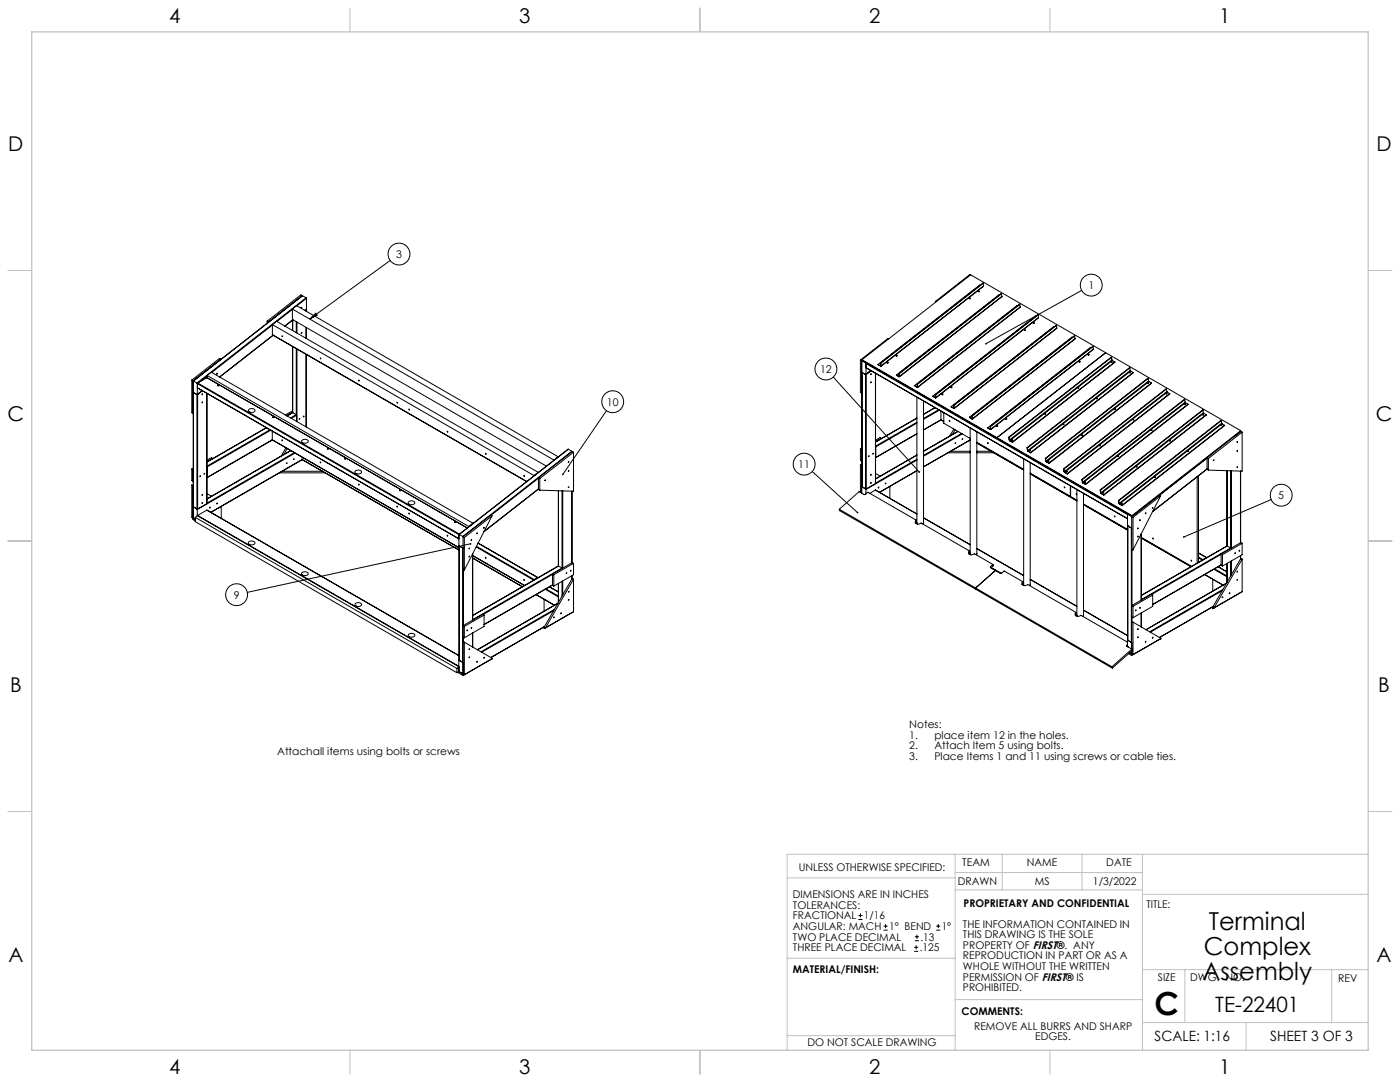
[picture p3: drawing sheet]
<svg xmlns="http://www.w3.org/2000/svg" width="559mm" height="432mm" viewBox="0 0 559 432" stroke-linecap="round" stroke-linejoin="round" font-family="sans-serif">
<g fill="none" stroke="#c0c0c0" stroke-width=".4">
<path d="M139.7 3.2v9.5M279.4 3.2v9.5M419.1 3.2v9.5M3.1 107.9h9.6M546.1 107.9h9.5M3.1 215.9h9.6M546.1 215.9h9.5M3.1 323.8h9.6M546.1 323.8h9.5M314.2 350.3h67M381.2 340.9v78.2M381.2 355.1h74.8"/>
<path d="M381.2 348.2h74.8M400 340.9v14.2M431.9 340.9v14.2M456 340.9v78.2M456 356.9h90.1M546.1 340.9h-231.9v78.2M314.2 382.4h67.2M381.2 398.9h74.8M456 387h90.1M472.9 387v21.1M531.6 387v21.1M139.7 419.1v9.6"/>
<path d="M279.4 419.1v9.6M314.2 413.3h67M419.1 419.1v9.6M456 408.1h90.1M497.4 408.1v11"/>
</g>
<path d="M12.7 12.7h533.4v406.4h-533.4z" fill="none" stroke="#c0c0c0" stroke-width=".5"/>
<g fill="none" stroke="#000" stroke-width=".4">
<path d="M120.6 118h.2M120.6 118l-13.4 10.5M120.6 118l-.5-.3-13.5 10.5M120.8 118l-43.7 34M120.8 118l1.4 .9M122.2 118.9l.1 .2M122.2 118.9l-43.6 34M122.3 119.1v4.3M122.3 119.1l-3.8 3M155.7 104l-32.1 23.3M387.3 119.2h-.2M387.3 109.8l-.3-.2-13.5 10.6"/>
<path d="M390.9 116.4h-.2M391.5 113.6l-41 31.8M392.5 113.1l-41 31.9M392.5 113.1l.1 1M392.5 113.1l-41.1 31.8M392.6 114.1l-40.9 32.1M392.6 114.1l-40.9 31.9M398.8 117.8l-41 31.8M399.7 117.3l-40.9 31.9M399.7 117.3l.2 1M399.7 117.3l-41 31.8M399.9 118.3l-40.9 32.1"/>
<path d="M399.9 118.3l-40.9 31.9M431.8 115.9l-38.2 21.3M106.6 128.2v.8M106.6 128.2l.6 .3M107.2 128.5v.1M108.7 133.6l101.5 58.6M108.7 129.5l1.7-1.3 104.4 60.3M108.7 129.5l104.4 60.3M108.7 129.5v4.1M108.7 133.6l101.6 58.6M108.7 129.7l-24.2 18.9M109 133.8l-21.3 16.6"/>
<path d="M109 133.8l-21.3 16.7M112.5 134l.2 .4zM116.7 123.3l1.7-1.3 104.4 60.3M116.7 123.3l104.4 60.3M116.7 123.3v4.2l101.4 58.5M116.7 123.5l-6.2 4.8M116.8 127.7v4.2M116.8 138.3v26.3M116.8 138.3v26.4M116.9 127.6l-3.2 2.5M118.3 128.4v4.4M118.3 139.1v26.4"/>
<path d="M118.5 128.6v4.3M118.5 139.3v28.9M120.3 132.7v.4zM122.2 123.6v.6M122.2 130.7v4.3M122.3 123.4l-.6 .5 .5-.3M122.3 123.4l-.6 .5M123.6 127.3l2.4-2.3 .6 .8zM354.8 135.2l-.3-.2-11.1 8.7M373.5 120.2v.3M373.5 120.2l.3 .1M406.1 122l-41 31.8"/>
<path d="M407 121.5l-40.9 31.9M407 121.5l.2 1M407 121.5l-41 31.9M407.2 122.5l-40.9 32.1M407.2 122.5l-40.9 31.9M409.2 131.8l-.3 .1M412.7 129h-.2M413.4 126.2l-41 31.9M414.3 125.7l-41 31.9M414.3 125.7l-40.8 31.9M414.3 125.7l.2 1M414.5 126.7l-40.9 32.1"/>
<path d="M414.5 126.7l-40.9 31.9M420.7 130.4l-41 31.9M421.6 129.9l-41 31.8M421.6 129.9l-40.9 32M421.6 129.9l.2 1M421.8 130.9l-40.9 32.1M421.8 130.9l-40.9 32M428 134.7l-41 31.8M428.9 134.1l-41 31.9M428.9 134.1l-40.9 32M428.9 134.1l.2 1M429.1 135.1l-40.9 32.1"/>
<path d="M429.1 135.1l-40.9 32M435.3 138.9l-41 31.8M436.2 138.3l-41 31.9M436.2 138.3l-40.9 32M436.2 138.3l.2 1M436.4 139.3l-40.9 32.2M436.4 139.3l-40.9 32M76.6 151.7l.4 .3M76.6 151.7v12.9l.4 .4M77 152v13M77.1 152.1l1.5 .8M77.1 156.4l.1 .2"/>
<path d="M77.2 156.7v45.6M77.2 156.7l1.4 .7M78.6 157.5v45.6M78.6 152.9l.2 .2M78.8 157.4h-.2M78.8 157.4l1.9-1.5-2 1.5M78.8 153.1l104.4 60.3M78.8 153.1v4.3M78.9 157.4l-.3 .1M78.9 157.4v45.7M78.9 152.9l-.1 .2M78.9 152.9l104.4 60.2"/>
<path d="M80.8 156l-1.9 1.4M82.6 150.7l103.9 60M82.6 150.7l-3.7 2.2M82.6 157v44M82.7 149.9v.8M82.7 149.9l1.7-1.3 104.4 60.2M82.7 149.9l104.4 60.2M82.7 150l-3.1 2.5M88.1 143.3l-11.1 8.7M88.1 143.3l-.1 .2M88.1 143.3l-.5-.2-11 8.6M122.2 141.4v29"/>
<path d="M143.2 151.7l.1 .3zM332.6 150.5l34.3 37.9M343.4 143.7l.5 .3M343.4 143.7v12.9l.5 .4M343.9 144v13M344 148.4l.1 .3M344 156.8l-.1 .2M344.1 148.7v45.6M344.1 143.5l107.7 62.3M344.1 143.5v.3M344.1 148.7l1.4 .8M344.1 144l-.1 .1"/>
<path d="M344.1 148.7l1.6 .7M344.1 144l1.4 .9M344.1 143.8l107.8 62.3-.1-.3M344.1 143.8l-.2 .2M344.2 143.9l-.2 .1M344.2 143.9l-.1 .1M345.5 149.5v45.6M345.5 144.9l.2 .2M345.7 149.4l1.9-1.5-2 1.6M345.7 145.1l104.3 60.3M345.7 145.1v4.3M345.7 144.7l-.2 .2"/>
<path d="M345.7 146.8l104.3 60.2M345.8 149.4l-.3 .1M345.8 149.4v45.7M345.8 144.9l-.1 .2M345.8 144.9l104.4 60.2M345.8 144.8v.1M347.6 149.2l.1 .1-.2 .2zM347.7 148l-1.9 1.4M349.4 148.9v44.1M350.5 145.4l1 .6M350.5 145.4l1 .8M351.4 144.9l.1 .1"/>
<path d="M351.4 144.9l.2 1M351.5 146v.2M351.5 145l.2 1M351.6 145.9l-.1 .1M351.6 145.9l.1 .1M351.7 146l-.2 .2M354.4 144.9h-.2M357.8 149.6l1 .8M357.8 149.6l1 .6M358 142.1h-.2M358.7 149.1l.1 .1M358.7 149.1l.2 1"/>
<path d="M358.8 150.2v.2M358.8 149.2l.2 1M358.9 150.1l-.1 .1M358.9 150.1l.1 .1M359 150.2l-.2 .2M365.1 153.8l1 .8M365.1 153.8l.9 .6M366 158.5v50.3M366 153.4h.1M366 153.4l.2 1M366 154.4l.1 .2M366.1 153.4l.2 1"/>
<path d="M366.2 154.4h-.2M366.2 154.4h.1M366.2 154.3l-.2 .1M366.3 154.4l-.2 .2M372.4 158.1l1 .7M372.4 158.1l.9 .5M373.3 157.6h.2M373.3 157.6l.2 1M373.3 158.6l.1 .2M373.5 158.6h-.2M373.5 157.6l.1 1M373.5 158.6h.1"/>
<path d="M373.5 158.5l-.2 .1M373.6 158.6l-.2 .2M376.3 157.5l-.2 .1M379.9 154.7h-.2M430.6 154.9h-.2M431.1 144.5h-.3M434.7 141.6l-.3 .1M437.9 159.1h-.2M441.3 140.8l-53.8-31.1-43.4 33.8M441.3 140.8l-43.4 33.9 .1 .2M441.3 140.8l53.9 31.1M443.7 142.6l-40.9 32"/>
<path d="M443.7 142.6l.1 1.1M443.7 142.6l-41.1 31.9M443.8 143.7l.2 .2M443.8 144.5l-.1 .1M443.8 143.7l-40.9 31.9M444 143.9l-40.9 31.9M444 143.9l1 .5M445 144.4l-40.9 32.1M445 144.4l-40.9 32M451 146.8l-41.1 31.9M451 146.8l-40.9 32M451 146.8l.1 1"/>
<path d="M451.1 147.8l.2 .3M451.1 148.7l-.2 .1M451.1 147.8l-40.9 32M451.3 148.1l-40.9 31.9M451.3 148.1l1 .6M452.3 148.7l-40.9 31.9M452.3 148.7l-40.9 32M458.3 151.1l-40.9 31.9M458.3 151.1l.1 1M458.3 151.1l-41.1 31.8M458.4 152.1l.2 .2M458.4 152.9l-.2 .1"/>
<path d="M458.4 152.1l-40.9 31.9M458.6 152.3l-40.9 31.9M458.6 152.3l1 .6M459.6 152.9l-40.9 32.1M459.6 152.9l-40.9 31.9M465.6 155.3l-41 31.9M465.6 155.3l.1 1M465.6 155.3l-41.1 31.8M465.7 156.3l.2 .2M465.7 157.2h-.2M465.7 156.3l-40.9 31.9M465.9 156.5l1 .6"/>
<path d="M465.9 156.5l-40.9 32M466.9 157.1l-40.9 32.1M466.9 157.1l-40.9 31.9M472.9 159.5l-41.1 31.8M472.9 159.5l-41 31.9M472.9 159.5l.1 1M77.2 164.8l-.2 .2M99.3 163.4a1.46 1.46 0 0 1 2.4 .6 1.47 1.47 0 0 1-2.5-.3zM106.3 170.7l-23.7 13.7 23.8-13.7M107.8 171.5l-25.2 14.6 .1 .2M108.1 171.7l-25.4 14.6M108.7 175.5l-26 15"/>
<path d="M108.7 175.5l74.5 43.1M108.7 172v3.5M108.8 166.4l.6 .1-.5 .1zM112.5 175.5l.2 .4zM114.1 178.7l-1.9 3.3M114.7 179l-1.5 2.4M116.7 164.6l.1 .1M116.7 164.6l-2.2 1.3 2.3-1.2M116.8 164.5l-2.4 1.4M116.8 163.9l-2.9 1.7M116.8 164.7l1.5 .8M118.3 165.5l.1 .2"/>
<path d="M118.3 165.5l-2.3 1.3M118.4 165.7v2.5M118.4 165.7l-2.1 1.2M120.5 175.7a1.42 1.42 0 0 1 2.5 .6 1.48 1.48 0 0 1-2.6-.4zM121.2 166.1l-.1 .3zM226.8 179.3l-43.6 34M226.8 179.3l-43.5 34M226.8 179.3l1.4 .8M242.1 163.9l-17.5 25.4M343.4 179.2v4.5l.5 .3M343.4 179.2l.5 .3M343.9 179.5v4.5"/>
<path d="M344 178.8l-.6 .4M344 179.4l-.1 .1M349.5 178.2l.1 .1M349.6 178.3v4.3M351.8 174.9l-2.3 1.4M351.8 174.9l-.5-.3-1.8 1.1M351.8 174.9v.1M366 173.1l-16.4 9.5M366 166.8l-16.5 9.6 16.5-9.5M366 168.5l-16.5 9.5M366 168.8l-16.4 9.5M368.6 160v48.8"/>
<path d="M373.2 162.7l-4.6 2.6 4.6-2.6M374.6 163.5l-6 3.5M374.9 163.7l-6.3 3.6M375.6 167.5l1.1 .7M375.6 164v3.5M375.6 167.5l-7 4.1M375.6 167.6l-7 4M376.7 164.7v4.2l10.5 6.1M378.9 167.8l.2 .3zM379.7 162.3l1 .7M379.7 162.3l.9 .5M380.6 161.7l.1 .2"/>
<path d="M380.6 161.7l.2 1.1M380.6 162.8l.1 .2M380.7 161.9l.2 1M380.7 171.2l-1.6 2.8M380.8 162.8h-.2M380.8 162.8l.1 .1M380.9 162.9l-.2 .1M381.2 171.5l-1.1 1.9M381.3 176.7l-.1 .3zM382.3 172.2l-13.7 7.9M382.4 172.2l-13.8 7.9M383.8 173l-15.2 8.8"/>
<path d="M384.1 173.1l-15.5 9M387 166.5l1 .7M387 166.5l.9 .6M387.2 170.8v50.3M387.2 175.5l-18.6 10.8 18.6-10.7M387.9 166l.1 .1M387.9 166l.2 1M387.9 167.1l.1 .1M388 166.1l.2 1M388.1 167l-.2 .1M388.1 167l.1 .1M388.2 167.1l-.2 .1"/>
<path d="M389.9 172.3v48.8M389.9 176.7l18.7 10.9M389.9 176.5l18.7 10.8M394.3 170.7l1 .6M394.3 170.7l1 .7M395.2 170.2l.1 .1M395.2 170.2l.2 1M395.3 171.3v.1M395.3 170.3l.2 1M395.4 171.2l-.1 .1M395.4 171.2l.1 .1M395.5 171.3l-.2 .1"/>
<path d="M398.2 170.1l-.3 .1M401.8 167.3l-.3 .1M402.6 174.5l.2 .1M402.6 174.5l.2 1M402.8 174.6l.1 1M402.8 175.5l.3 .5M402.8 175.5l.1 .1M402.9 175.6l.2 .2M403.1 175.8l1 .6M403.1 175.8v.2M403.1 176l1 .5M404 175.6h-.2"/>
<path d="M404.1 176.4v.1M409.9 178.7l.2 .1M409.9 178.7l.2 1M410.1 178.8l.1 1M410.1 179.7l.3 .5M410.1 179.7l.1 .1M410.2 179.8l.2 .2M411.3 179.8h-.2M417.3 165.2l-.2 .1M424.6 169.4l-.2 .1M431.9 173.7h-.2M439 177.8h.2z"/>
<path d="M439.2 177.9h-.2M445.2 163.3h-.2M452.5 167.5h-.2M459.8 171.7l-.2 .1M467.1 175.9l-.2 .1M473 160.5l.2 .2M473 161.4h-.2M473 160.5l-40.9 31.9M473.2 160.7l-40.9 32M473.2 160.7l1 .6M474.2 161.3l-40.9 32.1M474.2 161.3l-40.9 31.9"/>
<path d="M480.1 165.6h.2M480.2 163.7l-41 31.9M480.2 163.7l.1 1M480.2 163.7l-41.1 31.8M480.3 164.7l.2 .2M480.3 164.7l-40.9 31.9M480.5 164.9l1 .6M480.5 164.9l-40.9 32M481.5 165.5l-41 31.9M481.5 165.5l-40.9 32.1M487.4 167.9l-40.9 31.9M487.4 167.9l.2 1"/>
<path d="M487.4 167.9l-41 31.8M487.6 168.9l.2 .3M487.6 169.8h-.2M487.6 168.9l-40.9 32M487.8 169.2l1 .5M487.8 169.2l-40.9 31.9M488.8 169.7l-40.9 32.1M488.8 169.7l-40.9 31.9M495.2 171.9l-43.4 33.9M495.2 171.9l.1 .3M495.3 172.2l-13.5 10.5M495.3 172.2l.5 .3"/>
<path d="M495.8 172.5v15.5l-13.5-.4M495.8 172.5l-13.5 10.5M76.6 187.2v4.5l.4 .3M76.6 187.2l.4 .3M77 187.5v4.5M77 193.8v13.6l.9 .5M77 193.8l-.4-.3v12.9l.4 .4M77 193.8l.2 .1M77.2 191.9l-.2 .1M77.2 187.4l-.2 .1M77.2 186.8l-.6 .4M79.8 189.9v.4z"/>
<path d="M82.6 199.1l33.4-19.3-33.4 19.4M82.6 197l1.9 1M82.7 186.3v4.2M84.9 183l-.5-.4-1.8 1.1M111.5 188.7h18.2M112.6 188.1h16.1M117.5 180.7l-34.9 20.1M117.8 180.8l-39.1 22.5M120.6 183.4l62.6 36.2zM120.6 182.5v.9M120.6 183.4l-36.5 21M120.6 183.4l-36.4 21.1"/>
<path d="M141.8 188a1.54 1.54 0 0 1 2.5 .5 1.47 1.47 0 0 1-1.4 .6 1.47 1.47 0 0 1-1.2-.9zM143.1 193.2l.2 .3zM193.8 180.9l.2 .4zM213.1 189.8v.1M214.8 188.5l-1.7 1.3M214.8 188.5v.1M214.9 195.2l-21.7 17M214.9 190.7v4.6l.5 .3M214.9 190.7l.5 .3M214.9 190.9l-18.9 14.7M214.9 195.1l-21.7 17M215.4 191v4.6"/>
<path d="M221.1 183.6v.1M222.8 182.3v.1M222.8 182.3l-1.7 1.3M222.8 195.8v30.1M222.9 195.8v30.1M224.3 195.9v30.8M224.6 195.9v30.8M228.2 180.1l.2 .1M228.2 180.1l-43.5 34M228.2 196v28.6M228.3 196v28.6M228.9 180.5v15.5l-13.5-.4"/>
<path d="M228.9 180.5l-13.5 10.5M228.9 180.5l-.5-.3-13.5 10.5M324.2 188.2l18.1 16.4M343.9 185.8v11M343.9 185.8l-.5-.3v11M343.9 185.8h.1M344 194.2l.1 .1M344 194.2v.1M344 184h-.1M344.1 194.3l-.2 .1M344.1 194.3l1.4 .8M345.5 195.1h.3"/>
<path d="M345.5 195.1l.1 .2M345.6 195.3v1.8M349.4 195.6h.1M349.4 195.6l16.6 9.5M349.4 193l-3.6 2.1M349.4 195.6l-2.2 1.3M349.5 192.9l-.1 .1M349.5 191.1l16.5-9.5-16.5 9.6M349.5 189l1.8 1M350.7 194.4l-.1 .3zM355.2 194.1v4.7M366 187.8l-14.9 8.7 14.9-8.6"/>
<path d="M366 183.6l-20.4 11.7M366 183.3l-16.5 9.5M378.4 180.7h8.8M379.5 180.1h7.7M389.9 180.1h5.6M389.9 180.7h6.7M408.6 183.1v50.3M410.4 180l1 .6M410.4 180v.2M410.4 180.2l1 .5M411.2 184.6v48.8M411.2 189.1l18.6 10.8"/>
<path d="M411.2 188.8l16 9.2M411.4 180.6v.1M417.2 182.9l.2 .1M417.2 182.9l.2 1M417.4 183.9l.3 .5M417.4 183l.1 1M417.4 183.9l.1 .1M417.5 184l.2 .2M417.7 184.2l1 .6M417.7 184.2v.2M417.7 184.4l1 .6M418.6 184h-.2"/>
<path d="M418.7 184.8v.2M424.5 187.1l.1 .1M424.5 187.1l.2 1M424.6 187.2l.2 1M424.7 188.1l.3 .5M424.7 188.1l.1 .1M424.8 188.2l.2 .3M425 188.5l1 .5M425 188.5v.1M425 188.6l1 .6M425.9 188.2l-.2 .1M426 189v.2"/>
<path d="M427.2 193.9v4.1M427.3 193.9v4.3l2.5 1.4M427.3 198h-.1M429.5 197.1l.2 .3zM429.8 195.4v50.3M431.8 191.3l.1 .1M431.8 191.3l.2 1M431.9 191.4l.2 1M432 192.3l.3 .5M432 192.3l.1 .1M432.1 192.4l.2 .3M432.3 192.8l1 .6"/>
<path d="M432.3 192.7v.1M432.3 192.7l1 .5M432.5 196.9v48.8M433.2 192.4l-.2 .1M433.3 193.2v.2M439.1 195.5l.1 .1M439.1 195.5l.2 1.1M439.2 195.6l.2 1M439.3 196.6l.3 .4M439.3 196.6h.1M439.4 196.6l.2 .3M439.6 196.9l.9 .5"/>
<path d="M439.6 197l1 .6M439.6 196.9v.1M440.5 196.6l-.2 .1M440.5 197.4l.1 .2M446.4 199.7l.1 .1M446.4 199.7l.2 1.1M446.5 182.1h-.2M446.5 199.8l.2 1.1M453.8 186.3h-.2M461.1 190.5h-.2M462.8 197.6l.5 .3M463.3 197.9l-11.1 8.6"/>
<path d="M463.3 197.9l-11.1 21.6M474.3 180.2h-.1M477.8 190.3v34.5M478.4 189.9v34.5M481.8 182.7l-30.1 23.5M481.8 182.7v4.6l.5 .3M481.8 182.7l.5 .3M481.8 182.8l-18.9 14.8M482.3 183v4.6M489.7 187.8l.1 30.1M491.2 187.9v30.8M491.5 187.9v30.8"/>
<path d="M495.1 188v28.6M495.2 188v28.6M507.4 199.4l-34.9 14.9M77 206.6l.9 .7-.9-.5M77.1 206.7l-.1 .1M77.2 202.2l-.1 .1M77.2 202.3l-.2 .1M77.2 202.3l1.4 .8M77.9 206.5l104.5 60.3M77.9 206.5v1.7l104.5 60.3M78.6 203.1h.3M78.6 203.1l.1 .2"/>
<path d="M78.7 203.3v2.5M78.7 205.8l104.4 60.2-.7 .8M78.7 205.8l-.8 .7M78.9 205.7l-.1 .1M78.9 205.7l104.2 60.2M80.6 200.7l.3-.1-.2 .3zM82.6 203.6h.1M82.6 203.6l100.6 58.1M82.6 201l-3.7 2.1M82.6 203.6l-3.7 2.1M83.8 202.4l-.1 .3zM88.3 202.1v4.7"/>
<path d="M99.2 216.3a1.46 1.46 0 0 1 2.5 .6 1.47 1.47 0 0 1-2.6-.4zM163.1 200.3a1.46 1.46 0 0 1 2.4 .6 1.45 1.45 0 0 1-1.4 .6 1.45 1.45 0 0 1-1.2-1.1zM163.2 204.8l.2 .3zM183.2 215l-104.4-60.3 104.4 60.4M183.2 213.4v4.3l1.5 1M183.3 217.9v45.6M183.3 217.9l1.4 .8M183.3 213.1l-.1 .3M183.3 213.3l-.1 .1M183.3 213.3l1.4 .8M183.7 212.9l-.4 .2M184.7 218.7l.1 .1"/>
<path d="M184.7 218.7v45.6M184.7 214.1l.1 .1M184.7 218.7h.1M184.8 218.7h.1M184.8 214.2l.5 .3M184.8 214.2v13l.5 .3M185.3 214.5v13M187.1 210.1v.1M187.8 217l-89.1 19.4M188.8 208.8l-1.7 1.3M188.8 208.8v.1M190 218.3l23 13.2"/>
<path d="M190.2 218l23.1 13.3M190.8 216.8l23.8 13.7M190.9 216.7l23.7 13.8M196.4 205.9l-11.1 8.6M196.4 205.9l-11.1 21.6M196.4 205.9l-.5-.3-11.1 8.6M335 203.2l7.9-7 2.1 1.2 1.4-1 19.3 11.2M335 203.2l108.8 62.9M335 203.2l.1 .6 54.4 31.4M365.7 207.6a.97 .97 0 0 0-.2 1.3 .97 .97 0 0 0 1.4 .2l.7-.4 19.3 11.2M365.7 207.6l.1 .5-.4 .6M366 208.5l.3 .7"/>
<path d="M368.6 208.5l-.2 .6M386.9 219.9a1.05 1.05 0 0 0 .1 1.5 1.05 1.05 0 0 0 1.5-.1l.4-.3 7.4 4.2M386.9 219.9l.2 .5-.4 .6M387.2 217.3l-18.6-10.7 18.6 10.8M389.9 218.9l18.7 10.8M432.5 201.1l17.6 10.2M446.6 200.8l.3 .4M446.6 200.8l.1 .1M446.7 200.9l.2 .2M446.9 201.1l1 .5M446.9 201.1v.1M446.9 201.2l1 .6"/>
<path d="M447.8 200.9h-.2M447.9 201.6v.2M450 205.4l.1 50.1M450.1 205.3h.1M450.1 209.8l1.6 .9-.1 45.6M450.1 211.5l-17.6-10.1 17.6 10.2M450.2 205.1l-.2 .3M450.2 205.3l-.2 .1M450.2 205.1h.1M450.2 205.3l1.4 .8M451.6 206.1l.1 .1M451.7 206.2v12.9l.5 .4"/>
<path d="M451.7 206.2l.5 .3M451.7 206l-.1 .1M451.8 219.3v22.3M452.2 206.5v13M455.5 213v26.5M455.5 214.7l19.9 11.5M455.5 214.5l20.1 11.5M455.5 214.7l19.9 11.4M460.1 204.1l21.7-16.9-21.7 17M460.1 214.7l.2 .4zM489.7 217.9h.1M489.8 217.9l-34.3 19.8"/>
<path d="M489.8 217.9l1.4 .8M491.2 218.7l.1 .1M494.7 219.6l-.1 .3zM495.3 216.5l-39.8 22.8M495.3 216.5l.5 .3M495.8 216.8v4.6l-7.9 4.5M495.8 216.8l-7.9 4.6M120.5 228.6a1.34 1.34 0 0 1 1.4-.5 1.34 1.34 0 0 1 1 1.2 1.38 1.38 0 0 1-1.4 .5 1.38 1.38 0 0 1-1.1-1.1zM185 227.2v22.4M188.6 221.1v26.4M188.7 221v26.4M193.7 222.4l.3 .4z"/>
<path d="M208.6 234.1l-19.9-11.4 19.8 11.5M209.4 233.6l-20.7-11.8 20.6 11.9M213.3 231.3l-.2 .2M214 237.3l7.3 4.2M214.6 230.5l-1.3 .8M217.2 239.2v4.7M217.7 235.2l5.1 3M217.9 235l4.9 2.9M219.3 234.2l3.5 2.1M219.4 234.2l3.4 2M220.5 233.5l-27.3 15.8M220.5 229.1l.6 .3"/>
<path d="M220.5 229.1v4.5l.6 .3M220.5 229.2l-27.7 16M220.5 233.4l-27.3 15.8M221.1 229.4v4.5M222.8 225.9h.1M222.8 225.9l-34.1 19.7M222.8 232.9v7.5M222.9 225.9l1.4 .8M222.9 232.8v7.5M222.9 225.9l-34.2 19.8M224.3 226.7l.1 .1M224.3 232v5.9"/>
<path d="M224.3 226.7l-35.6 20.6M224.6 231.8v5.6M226.8 236.1l.3-.1-.2 .4zM226.9 239.3v.3zM228.2 229.8v1.3M228.3 229.7v1.3M228.9 224.8v4.6l-7.8 4.5M228.9 231.1v13l-11.2 6.5M228.9 231.1l-.5-.2-11.2 19.4 .5 .3M228.9 231.1l-11.2 19.5M228.9 224.8l-7.8 4.6M228.9 224.8l-.5-.3-7.9 4.6"/>
<path d="M387.2 220.8l.3 .6M389.5 235.2l54.5 31.4M389.9 220.8l-.3 .6M395.4 226.1v.4l3.9 2.3M395.4 226.1l.1 .5M395.7 226.5l4 2.3M396.3 225.2l.2 .6-1 .8 3.9 2.2M396.3 225.2l-.9 .9M397.3 227.6l-7.9 7.1 .1 .5M399.3 228.8l.5-.1 1-.8 7.4 4.2M408.2 232.1a1.05 1.05 0 0 0 .1 1.5 1.05 1.05 0 0 0 1.5-.1l.4-.2 19.3 11.1M408.2 232.1l.2 .6-.4 .6"/>
<path d="M408.6 233.1l.2 .6M411.2 233.1l-.2 .6M411.2 231.2l18.6 10.7M455.5 239.4h.1M460.1 237.5l-.5-.4-7.9 4.6M460.1 237.5l-7.9 4.5M460.1 237.5v4.5l-7.9 4.5M478.4 220.6l3.2 1.9M478.4 222.6l1.5 1M478.4 222.3l1.7 1M478.4 220.7l3.1 1.8M480.1 223.3l-.1 .2"/>
<path d="M481.5 222.5h.1M481.5 222.5l-1.4 .8M484 231.2v4.7M484.5 227.2l5.2 3M484.8 227l4.9 2.9M486.3 226.2l3.4 2-3.5-2M487.4 225.4l-27.3 15.9M487.4 221.2l-27.7 16M487.8 235.7l-28.7 16.6M487.9 221.4l-.5-.3v4.5l.5 .3M487.9 221.4v4.5M488.1 235.2l-29.2 16.9"/>
<path d="M488.2 233.5l-7.4-4.2 7.3 4.2M489.6 232.7l-32.2 18.6M489.8 224.8l-.1 7.6M491.2 224v5.9M491.5 223.9v5.5M495.1 221.8v1.3M495.2 221.7v1.3M495.3 236.4h.1M495.3 236.4l-11.3 6.5v-.7M495.8 223.1v13l-11.2 6.5M495.8 223.1l-11.2 19.5M495.8 223.1l-.5-.3-11.3 19.5 .6 .3"/>
<path d="M141.8 240.9a1.46 1.46 0 0 1 2.5 .6 1.48 1.48 0 0 1-2.6-.4zM163.1 253.2a1.46 1.46 0 0 1 2.5 .6 1.45 1.45 0 0 1-1.5 .5 1.45 1.45 0 0 1-1.1-1zM184.8 249.7v4.5l.5 .3M184.8 249.7l.5 .3M185 254.3v1.8M185.3 250v4.5M185.3 256.3v13M185.3 256.3l-.5-.3v13.6M185.3 256.3l11.3 6.5-11.3 6.5M188.1 250.5l.2 .1-.2 .2zM188.6 252.6v5.6M188.7 252.6v5.6"/>
<path d="M193.2 245.5v4.5l-7.9 4.5M193.2 245.5l-7.9 4.5M193.2 245.5l-.5-.4-7.9 4.6M217.2 250.2l-21.2 12.2M217.3 250l-21.4 12.4M220.9 243.7l-28.6 16.6M221.2 243.2l-29.2 16.9M222.6 240.8l-32 18.5M222.7 240.7l-32.2 18.6M228.4 244.4h.1M228.4 244.4l-11.2 6.5v-.7M429.5 244.4a1.05 1.05 0 0 0 0 1.5 1.05 1.05 0 0 0 1.5-.1l.4-.3 18.6 10.8"/>
<path d="M429.5 244.4l.1 .5-.4 .7M429.8 245.4l.3 .6M432.5 245.4l-.3 .6M449.8 257.5l-.1 .3 2.1 1.2M449.8 257.5l.1 .5M450 258.1h.1M450 257.3l-.2 .2M450 258v.1M450.1 255.5h.1M450.1 253.6l-17.6-10.1 17.6 10.2M450.1 255.5l-.1 2.6M450.1 255.5l1.5 .8"/>
<path d="M451.6 256.3l.1 .1M451.6 256.3l.1 .3M451.7 241.7v4.5l.5 .3M451.7 259.8v1.7M451.7 241.7l.5 .3M451.8 259l.1 .6-7.9 7M451.8 259l-8 7.1M451.8 246.3v1.8M452.2 248.3l-.5-.3v11M452.2 242v4.5M452.2 248.3v13M452.2 248.3l11.2 6.5-11.2 6.5"/>
<path d="M453.2 243.5h.3l-.1 .3zM455 242.5l.2 .1-.3 .2zM455.5 244.6v5.6M462.9 255.1h.1M462.9 255.1l-11.2 6.4M484.1 242.1l-21.3 12.3M484.2 242l-21.4 12.4M182.4 266.8v1.7M182.6 268.3l2.2 1.3M183.1 267.8l1.7 1.1M183.1 267.9h.1M183.1 268l-.7 .5"/>
<path d="M183.1 268l1.7 1M183.2 263.5h.1M183.3 263.5l-.2 4.5M183.3 263.5l1.4 .8M184.7 264.3l.1 .1M184.7 264.3l.1 .3M184.8 269l.5 .3M190.4 263.9l-.1 .4zM196 263.1h.1M196 263.1l-11.2 6.5M443.8 266.1l.2 .5M450.5 260.8l1.2 .7"/>
<path d="M451.7 260.9l-.8-.4 1.3 .8M342.6 367h1.6M342.6 365.4h1.6M343.4 364.6v1.5M352.7 371.2h1.6M352.7 369.6h1.6M353.5 368.8v1.6M364.9 379.7h1.6M364.9 378.1h1.6M365.2 375.4h1.6M365.2 373.8h1.6M365.7 377.3v1.5"/>
<path d="M366 373v1.6M373.7 371.2h1.6M373.7 369.6h1.6M374.5 368.8v1.6"/>
<circle cx="159.2" cy="101.4" r="4.4"/>
<circle cx="387.2" cy="119.1" r=".22"/>
<circle cx="390.8" cy="116.3" r=".22"/>
<circle cx="435.6" cy="113.8" r="4.4"/>
<circle cx="120.4" cy="122.7" r=".17"/>
<circle cx="409.1" cy="131.7" r=".21"/>
<circle cx="412.7" cy="128.9" r=".21"/>
<circle cx="80.7" cy="157.4" r=".16"/>
<circle cx="86.6" cy="149.1" r=".16"/>
<circle cx="87.2" cy="153.9" r=".24"/>
<circle cx="127.9" cy="143" r=".16"/>
<circle cx="329.7" cy="147.2" r="4.3"/>
<circle cx="347.6" cy="152.6" r=".16"/>
<circle cx="354.2" cy="144.7" r=".22"/>
<circle cx="357.8" cy="141.9" r=".22"/>
<circle cx="376.1" cy="157.4" r=".21"/>
<circle cx="379.7" cy="154.5" r=".21"/>
<circle cx="430.4" cy="154.8" r=".13"/>
<circle cx="430.9" cy="144.4" r=".22"/>
<circle cx="434.5" cy="141.6" r=".23"/>
<circle cx="437.8" cy="159" r=".13"/>
<circle cx="443.7" cy="144.5" r=".13"/>
<circle cx="451" cy="148.7" r=".13"/>
<circle cx="458.3" cy="152.9" r=".13"/>
<circle cx="465.6" cy="157.1" r=".15"/>
<circle cx="80.7" cy="160.6" r=".16"/>
<circle cx="119.5" cy="167.2" r=".16"/>
<circle cx="131" cy="179.1" r=".23"/>
<circle cx="158.5" cy="160.7" r=".17"/>
<circle cx="163.3" cy="163.4" r=".17"/>
<circle cx="178.6" cy="172.2" r=".17"/>
<circle cx="244.5" cy="160.3" r="4.4"/>
<circle cx="384.2" cy="175.2" r=".15"/>
<circle cx="394.3" cy="176.8" r=".17"/>
<circle cx="398" cy="170" r=".22"/>
<circle cx="401.6" cy="167.2" r=".22"/>
<circle cx="403.9" cy="175.5" r=".13"/>
<circle cx="411.2" cy="179.8" r=".13"/>
<circle cx="417.2" cy="165.2" r=".13"/>
<circle cx="424.5" cy="169.4" r=".13"/>
<circle cx="431.8" cy="173.6" r=".15"/>
<circle cx="445" cy="163.3" r=".13"/>
<circle cx="452.3" cy="167.5" r=".15"/>
<circle cx="459.6" cy="171.7" r=".13"/>
<circle cx="466.9" cy="175.9" r=".13"/>
<circle cx="472.9" cy="161.3" r=".13"/>
<circle cx="480.2" cy="165.5" r=".13"/>
<circle cx="487.5" cy="169.7" r=".13"/>
<circle cx="493.9" cy="176.3" r=".16"/>
<circle cx="493.9" cy="179.9" r=".16"/>
<circle cx="80.7" cy="197.6" r=".16"/>
<circle cx="81.6" cy="189.1" r=".16"/>
<circle cx="114.5" cy="184.8" r=".17"/>
<circle cx="117.3" cy="183.2" r=".15"/>
<circle cx="127.9" cy="184.5" r=".17"/>
<circle cx="137.9" cy="183.1" r=".26"/>
<circle cx="159.8" cy="195.7" r=".26"/>
<circle cx="209.2" cy="189.9" r=".17"/>
<circle cx="217.6" cy="191.6" r=".17"/>
<circle cx="227" cy="187.9" r=".16"/>
<circle cx="227" cy="194.4" r=".16"/>
<circle cx="227" cy="184.3" r=".16"/>
<circle cx="321" cy="185.2" r="4.4"/>
<circle cx="346.8" cy="182.1" r=".16"/>
<circle cx="347.6" cy="189.5" r=".16"/>
<circle cx="347.6" cy="192.8" r=".16"/>
<circle cx="348.5" cy="181.1" r=".16"/>
<circle cx="353.5" cy="192.9" r=".17"/>
<circle cx="418.5" cy="184" r=".14"/>
<circle cx="424.9" cy="194.5" r=".17"/>
<circle cx="425.8" cy="188.2" r=".15"/>
<circle cx="433.1" cy="192.4" r=".13"/>
<circle cx="440.4" cy="196.6" r=".13"/>
<circle cx="446.4" cy="182" r=".13"/>
<circle cx="453.7" cy="186.2" r=".13"/>
<circle cx="461" cy="190.5" r=".13"/>
<circle cx="474.2" cy="180.1" r=".13"/>
<circle cx="484.5" cy="183.6" r=".17"/>
<circle cx="493.9" cy="186.4" r=".16"/>
<circle cx="511.4" cy="197.6" r="4.4"/>
<circle cx="86.6" cy="200.9" r=".17"/>
<circle cx="158.5" cy="202.2" r=".16"/>
<circle cx="178.5" cy="213.8" r=".17"/>
<circle cx="181.7" cy="208.4" r=".26"/>
<circle cx="187.3" cy="218.9" r=".15"/>
<circle cx="188.1" cy="215.6" r=".17"/>
<circle cx="190.4" cy="212.9" r=".16"/>
<circle cx="193.1" cy="210.7" r=".16"/>
<circle cx="444.9" cy="206.1" r=".17"/>
<circle cx="447.7" cy="200.8" r=".13"/>
<circle cx="454.2" cy="210.9" r=".16"/>
<circle cx="454.2" cy="214.1" r=".15"/>
<circle cx="455" cy="207.6" r=".17"/>
<circle cx="457.3" cy="204.9" r=".17"/>
<circle cx="460" cy="202.7" r=".15"/>
<circle cx="94.4" cy="237.3" r="4.4"/>
<circle cx="187.3" cy="222.1" r=".16"/>
<circle cx="209.1" cy="231.4" r=".16"/>
<circle cx="226.2" cy="228.7" r=".17"/>
<circle cx="227.8" cy="227.7" r=".16"/>
<circle cx="475.5" cy="223.7" r=".17"/>
<circle cx="487.9" cy="238.4" r=".16"/>
<circle cx="490.8" cy="236.8" r=".16"/>
<circle cx="493" cy="220.7" r=".17"/>
<circle cx="493.8" cy="228.2" r=".16"/>
<circle cx="493.9" cy="231.5" r=".18"/>
<circle cx="186.4" cy="251.6" r=".16"/>
<circle cx="187.4" cy="259.1" r=".17"/>
<circle cx="221.1" cy="246.4" r=".16"/>
<circle cx="223.9" cy="244.8" r=".16"/>
<circle cx="454.2" cy="251" r=".17"/>
<circle cx="454.2" cy="254.3" r=".17"/>
<circle cx="457.3" cy="256.1" r=".16"/>
<circle cx="460.1" cy="254.5" r=".17"/>
<circle cx="187.4" cy="262.3" r=".17"/>
<circle cx="193.2" cy="262.4" r=".17"/>
</g>
<path d="M123.6 127.3l2.4-2.3 .6 .8zM224.4 189.1v.5l.2-.3-.2 .3a.34 .34 0 0 0 .5 0 .34 .34 0 0 0 0-.5 .34 .34 0 0 0-.5 0zM187.5 216.8a.35 .35 0 0 0 .2 .6 .35 .35 0 0 0 .4-.4zM393.3 136.9l-.1 .4 .4-.1-.4 .1a.35 .35 0 0 0 .5 .2 .35 .35 0 0 0 .1-.5 .35 .35 0 0 0-.5-.1zM366.7 188.1v.5h.5l-.3-.2 .3 .2v-.4zM342.1 204.3l-.1 .5 .5 .1-.2-.3 .2 .2 .1-.4zM472.2 214.1v.3l.3-.1-.3 .1a.34 .34 0 0 0 .5 .2 .34 .34 0 0 0 0-.5 .34 .34 0 0 0-.5 0z" fill="#000"/>
<text font-size="12.7" x="460.9" y="405.2">C</text>
<g font-size="9.9">
<text x="482.5" y="371.2">Terminal</text>
<text x="480.5" y="381.1">Complex</text>
<text x="480" y="391">Assembly</text>
</g>
<text font-size="8.5" x="485.1" y="404">TE-22401</text>
<g font-size="8.1">
<text x="67.6" y="9.3">4</text>
<text x="207.3" y="9.3">3</text>
<text x="347" y="9.3">2</text>
<text x="486.7" y="9.3">1</text>
<text x="3.3" y="60.1">D</text>
<text x="549.4" y="60.1">D</text>
<text x="3" y="168">C</text>
<text x="549.1" y="168">C</text>
<text x="4" y="276">B</text>
<text x="550.1" y="276">B</text>
<text x="3.3" y="383.9">A</text>
<text x="549.4" y="383.9">A</text>
<text x="67.6" y="428.4">4</text>
<text x="207.3" y="428.4">3</text>
<text x="347" y="428.4">2</text>
<text x="486.7" y="428.4">1</text>
</g>
<g font-size="5.6">
<text x="460.9" y="415.2">SCALE: 1:16</text>
<text x="507" y="415.2">SHEET 3 OF 3</text>
</g>
<g font-size="4.2">
<text x="158.1" y="102.9">3</text>
<text x="434.4" y="115.3">1</text>
<text x="327.3" y="148.8">12</text>
<text x="242.2" y="161.9">10</text>
<text x="318.6" y="186.8">11</text>
<text x="510.2" y="199.2">5</text>
<text x="93.3" y="238.9">9</text>
<text x="362.9" y="290.7">Notes:</text>
<text x="362.9" y="294.9">1.</text>
<text x="362.9" y="299.1">2.</text>
<text x="372.9" y="294.9">place item 12 in the holes.</text>
<text x="372.9" y="299.1">Attach Item 5 using bolts.</text>
<text x="110.6" y="301.4">Attachall items using bolts or screws</text>
<text x="362.9" y="303.2">3.</text>
<text x="372.9" y="303.2">Place Items 1 and 11 using screws or cable ties.</text>
<text x="318.8" y="347.7">UNLESS OTHERWISE SPECIFIED:</text>
<text x="384.1" y="345.5">TEAM</text>
<text x="409.9" y="345.7">NAME</text>
<text x="441.6" y="345.7">DATE</text>
<text x="382.3" y="353.3">DRAWN</text>
<text x="413" y="353.3">MS</text>
<text x="436.3" y="353.3">1/3/2022</text>
<text x="316.5" y="358.5">DIMENSIONS ARE IN INCHES</text>
<text x="316.5" y="362.7">TOLERANCES:</text>
<text x="384.6" y="361.9">PROPRIETARY AND CONFIDENTIAL</text>
<text x="457.6" y="362.3">TITLE:</text>
<text x="316.5" y="371.2">ANGULAR: MACH</text>
<text x="316.5" y="366.9">FRACTIONAL</text>
<text x="344.8" y="366.9">1/16</text>
<text x="354.9" y="371.2">1° BEND</text>
<text x="375.9" y="371.2">1°</text>
<text x="384.4" y="370.2">THE INFORMATION CONTAINED IN</text>
<text x="316.5" y="375.4">TWO PLACE DECIMAL</text>
<text x="367.4" y="375.4">.13</text>
<text x="384.4" y="374.4">THIS DRAWING IS THE SOLE</text>
<text x="316.5" y="379.6">THREE PLACE DECIMAL</text>
<text x="367.1" y="379.6">.125</text>
<text x="384.4" y="378.6">PROPERTY OF FIRST®. ANY</text>
<text x="384.4" y="382.9">REPRODUCTION IN PART OR AS A</text>
<text x="316.5" y="388.4">MATERIAL/FINISH:</text>
<text x="384.4" y="387.1">WHOLE WITHOUT THE WRITTEN</text>
<text x="384.4" y="391.3">PERMISSION OF FIRST® IS</text>
<text x="384.4" y="395.6">PROHIBITED.</text>
<text x="462.2" y="391.3">SIZE</text>
<text x="475.1" y="391.3">DWG. NO.</text>
<text x="534.1" y="391.8">REV</text>
<text x="383.8" y="405.1">COMMENTS:</text>
<text x="388.8" y="410.9">REMOVE ALL BURRS AND SHARP</text>
<text x="322.3" y="417.6">DO NOT SCALE DRAWING</text>
<text x="413.2" y="415.2">EDGES.</text>
</g>
</svg>
